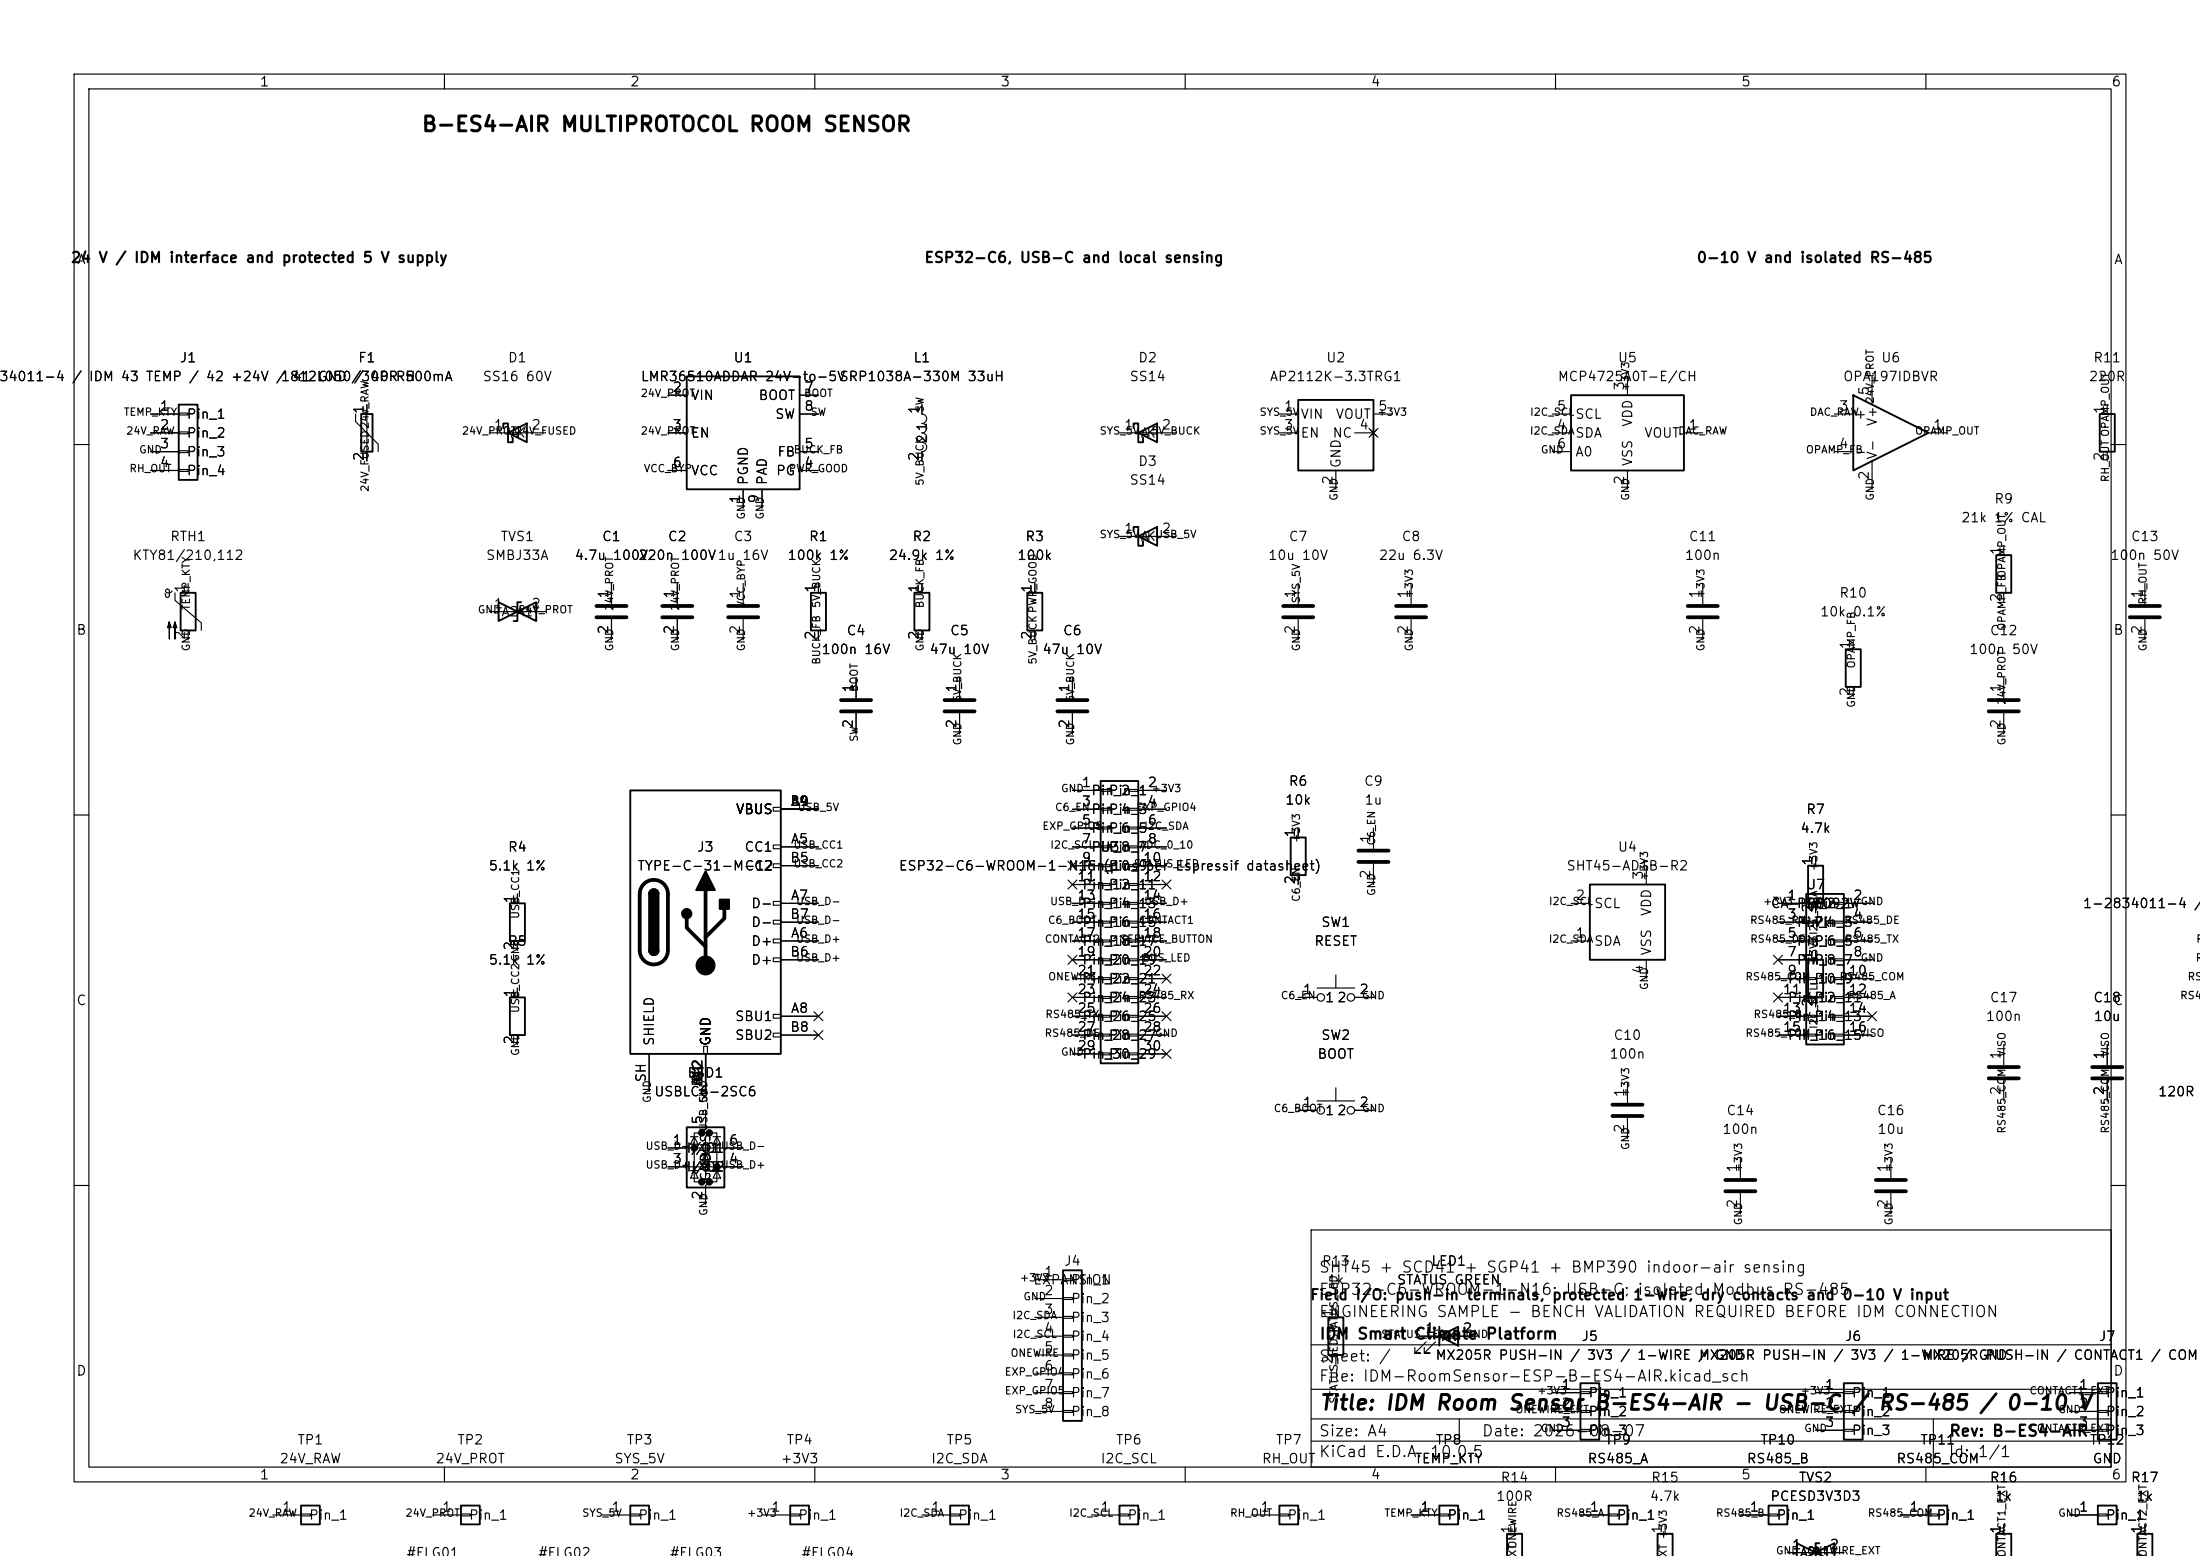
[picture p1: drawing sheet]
<svg xmlns="http://www.w3.org/2000/svg" width="297mm" height="210mm" viewBox="0 0 297 210" stroke-linecap="round" stroke-linejoin="round" font-family="sans-serif">
<g fill="none" stroke="#000" stroke-width=".15">
<path d="M10 10h277v190h-277zM12 12h273v186h-273zM60 10v2M110 10v2M160 10v2M210 10v2M260 10v2M20.3 58.4h3.8M20.3 55.9h3.8M24.1 55.8h1.3v.2h-1.3zM24.1 58.3h1.3v.2h-1.3zM48 55.9v1l3.1 3v1.1"/>
<path d="M49.5 54.6v7.6M66 58.4h7.7M90.2 58.4h2.5M90.2 53.3h2.5M107.9 55.9h2.6M107.9 53.3h2.6M124.5 54.6v1.3a.64 .64 0 0 1 .6 .6 .64 .64 0 0 1-.6 .7M124.5 57.2a.64 .64 0 0 1 .6 .6 .64 .64 0 0 1-.6 .6 .64 .64 0 0 1 .6 .7 .64 .64 0 0 1-.6 .6 .64 .64 0 0 1 .6 .6 .64 .64 0 0 1-.6 .7M151.1 58.4h7.6M172.7 58.4h2.6M172.7 55.9h2.6M182.9 58.4h2.5"/>
<path d="M184.8 57.8l1.2 1.2M185.4 55.9h2.6M186 57.8l-1.2 1.2M209.5 58.4h2.6M209.5 55.9h2.6M219.7 50.8v2.5M227.3 58.4h2.6M247.6 55.9h2.6M252.7 50.8v3.8M260.3 58.4h2.6M284.5 54.6v1.3M10 60h2"/>
<path d="M20.3 61h3.8M20.3 63.5h3.8M22.4 79.8v-.2l.2-.1 .2 .1 .1 .2M22.4 79.8l.1 .2a.59 .59 0 0 0 .7-.2M22.9 79.8v.6l-.2 .2h-.3v-.4l-.2-.1M24.1 60.8h1.3v.3h-1.3zM24.1 63.4h1.3v.2h-1.3zM25.4 78.7v1.3M82.5 78.7v2.8M90.2 63.5h2.5M91.4 78.7v2.8M100.3 66v2.6"/>
<path d="M100.3 78.7v2.8M102.9 66v2.6M107.9 61h2.6M107.9 63.5h2.6M110.5 78.7v1.3M124.5 61v1.2M124.5 78.7v1.3M139.7 78.7v1.3M151.1 72.4h7.6M175.3 78.7v2.8M180.3 63.5v2.5M190.5 78.7v2.8"/>
<path d="M209.5 61h2.6M219.7 63.5v2.5M229.9 78.7v2.8M247.6 61h2.6M252.7 62.2v3.8M270.5 73.7v1.2M284.5 61v1.2M285 60h2M289.6 78.7v2.8M23.6 80v1l3.6 3.1v1M25.4 85.1v1.3M66 82.6h7.7"/>
<path d="M82.5 83.6v2.8M91.4 83.6v2.8M100.3 83.6v2.8M110.5 85.1v1.3M115.6 91.4v2.8M115.6 96.3v2.8M124.5 85.1v1.3M129.5 91.4v2.8M129.5 96.3v2.8M139.7 85.1v1.3M144.8 91.4v2.8M144.8 96.3v2.8"/>
<path d="M175.3 83.6v2.8M190.5 83.6v2.8M229.9 83.6v2.8M250.2 86.4v1.2M250.2 92.7v1.3M270.5 80v1.3M270.5 91.4v2.8M270.5 96.3v2.8M289.6 83.6v2.8M10 110h2M104.4 109h1v.5h-1zM104.4 114h1v.6h-1z"/>
<path d="M104.4 116.6h1v.5h-1zM105.4 109.2h5.1M105.4 114.3h5.1M105.4 116.8h5.1M144.2 118.8l1.2 1.2M144.2 116.2l1.2 1.2M144.8 106.7h3.8M144.8 109.2h3.8M144.8 111.8h3.8M144.8 114.3h3.8M144.8 116.8h3.8M144.8 119.4h3.8"/>
<path d="M145.4 118.8l-1.2 1.2M145.4 116.2l-1.2 1.2M148.6 106.6h1.3v.2h-1.3zM148.6 109.1h1.3v.2h-1.3zM148.6 111.6h1.3v.3h-1.3zM148.6 114.2h1.3v.2h-1.3zM148.6 116.7h1.3v.3h-1.3zM148.6 119.3h1.3v.2h-1.3zM152.4 106.6h1.3v.2h-1.3zM152.4 109.1h1.3v.2h-1.3zM152.4 111.6h1.3v.3h-1.3zM152.4 114.2h1.3v.2h-1.3z"/>
<path d="M152.4 116.7h1.3v.3h-1.3zM152.4 119.3h1.3v.2h-1.3zM153.7 106.7h3.8M153.7 109.2h3.8M153.7 111.8h3.8M153.7 114.3h3.8M153.7 116.8h3.8M153.7 119.4h3.8M156.9 118.8l1.2 1.2M158.1 118.8l-1.2 1.2M175.3 111.8v1.2M175.3 118.1v1.3"/>
<path d="M185.4 111.8v2.8M185.4 116.6v2.8M222.2 116.8v2.6M245.1 115.6v1.2M285 110h2M69.8 120.7v1.2M69.8 127v1.3M69.8 133.4v1.2M69.8 139.7v1.3M104.4 121.7h1v.5h-1zM104.4 124.2h1v.5h-1zM104.4 126.7h1v.6h-1z"/>
<path d="M104.4 129.3h1v.5h-1zM104.4 136.9h1v.5h-1zM104.4 139.4h1v.6h-1zM105.4 121.9h5.1M105.4 124.5h5.1M105.4 127h5.1M105.4 129.5h5.1M105.4 137.2h5.1M105.4 139.7h5.1M109.9 139.1l1.2 1.2M109.9 136.6l1.2 1.2M111.1 139.1l-1.2 1.2"/>
<path d="M111.1 136.6l-1.2 1.2M144.2 128.9l1.2 1.2M144.2 134l1.2 1.2M144.8 121.9h3.8M144.8 124.5h3.8M144.8 127h3.8M144.8 129.5h3.8M144.8 132.1h3.8M144.8 134.6h3.8M144.8 137.2h3.8M144.8 139.7h3.8M145.4 128.9l-1.2 1.2"/>
<path d="M145.4 134l-1.2 1.2M148.6 121.8h1.3v.2h-1.3zM148.6 124.3h1.3v.3h-1.3zM148.6 126.9h1.3v.2h-1.3zM148.6 129.4h1.3v.3h-1.3zM148.6 132h1.3v.2h-1.3zM148.6 134.5h1.3v.2h-1.3zM148.6 137h1.3v.3h-1.3zM148.6 139.6h1.3v.2h-1.3zM152.4 121.8h1.3v.2h-1.3zM152.4 124.3h1.3v.3h-1.3zM152.4 126.9h1.3v.2h-1.3z"/>
<path d="M152.4 129.4h1.3v.3h-1.3zM152.4 132h1.3v.2h-1.3zM152.4 134.5h1.3v.2h-1.3zM152.4 137h1.3v.3h-1.3zM152.4 139.6h1.3v.2h-1.3zM153.7 121.9h3.8M153.7 124.5h3.8M153.7 127h3.8M153.7 129.5h3.8M153.7 132.1h3.8M153.7 134.6h3.8M153.7 137.2h3.8"/>
<path d="M153.7 139.7h3.8M156.9 131.5l1.2 1.2M156.9 136.6l1.2 1.2M158.1 131.5l-1.2 1.2M158.1 136.6l-1.2 1.2M175.3 134.6h2.5M177.8 133.4h5.1M180.3 131.6v1.8M182.9 134.6h2.5M212.1 121.9h2.5M212.1 127h2.5M222.2 129.5v2.6"/>
<path d="M239.4 128.9l1.2 1.2M239.4 134l1.2 1.2M240 121.9h3.8M240 124.5h3.8M240 127h3.8M240 129.5h3.8M240 132.1h3.8M240 134.6h3.8M240 137.2h3.8M240 139.7h3.8M240.6 128.9l-1.2 1.2M240.6 134l-1.2 1.2"/>
<path d="M243.8 121.8h1.3v.2h-1.3zM243.8 124.3h1.3v.3h-1.3zM243.8 126.9h1.3v.2h-1.3zM243.8 129.4h1.3v.3h-1.3zM243.8 132h1.3v.2h-1.3zM243.8 134.5h1.3v.2h-1.3zM243.8 137h1.3v.3h-1.3zM243.8 139.6h1.3v.2h-1.3zM245.1 121.9v1.3M245.1 128.3v1.2M245.1 134.6v1.3M247.6 121.8h1.3v.2h-1.3z"/>
<path d="M247.6 124.3h1.3v.3h-1.3zM247.6 126.9h1.3v.2h-1.3zM247.6 129.4h1.3v.3h-1.3zM247.6 132h1.3v.2h-1.3zM247.6 134.5h1.3v.2h-1.3zM247.6 137h1.3v.3h-1.3zM247.6 139.6h1.3v.2h-1.3zM248.9 121.9h3.8M248.9 124.5h3.8M248.9 127h3.8M248.9 129.5h3.8M248.9 132.1h3.8"/>
<path d="M248.9 134.6h3.8M248.9 137.2h3.8M248.9 139.7h3.8M252.1 136.6l1.2 1.2M253.3 136.6l-1.2 1.2M87.6 142.2v5.1M90.2 154.9h10.1M90.2 157.5h10.1M93.2 158h1M93.2 153.4h1M93.7 153.4l.5 1h-1zM93.7 158l.5 1h-1z"/>
<path d="M94.7 152.9h-1v6.6h1M95 141.2h.5v1h-.5zM95.2 149.9v2.5l-.5 .5h1.1l-.6 .5v5.6l-.5 .5h1.1l-.6 .5v2.6M95.2 155.7l.6 1h-1.1zM95.2 142.2v5.1M95.8 155.7h-1.1v.4M95.8 152.9h1v6.6h-1M96.3 158h1M96.3 153.4h1M96.8 153.4l.5 1h-1zM96.8 158l.5 1h-1zM144.8 142.2h3.8"/>
<path d="M148.6 142.1h1.3v.3h-1.3zM152.4 142.1h1.3v.3h-1.3zM153.7 142.2h3.8M156.9 141.6l1.2 1.2M158.1 141.6l-1.2 1.2M175.3 149.9h2.5M177.8 148.6h5.1M180.3 146.8v1.8M182.9 149.9h2.5M219.7 146.1v2.7M219.7 150.9v2.8M234.9 156.2v2.8"/>
<path d="M255.3 156.2v2.8M270.5 141v2.8M270.5 145.8v2.8M284.5 141v2.8M284.5 145.8v2.8M10 160h2M139.7 172.7h3.8M139.7 175.3h3.8M139.7 177.8h3.8M143.5 172.6h1.3v.2h-1.3zM143.5 175.1h1.3v.3h-1.3zM143.5 177.7h1.3v.2h-1.3z"/>
<path d="M177 166h108v32h-108zM180.3 176.5v1.3M234.9 161v2.8M255.3 161v2.8M285 160h2M60 198v2M110 198v2M139.7 180.3h3.8M139.7 182.9h3.8M139.7 185.4h3.8M139.7 188h3.8M139.7 190.5h3.8"/>
<path d="M143.5 180.2h1.3v.3h-1.3zM143.5 182.8h1.3v.2h-1.3zM143.5 185.3h1.3v.2h-1.3zM143.5 187.8h1.3v.3h-1.3zM143.5 190.4h1.3v.2h-1.3zM160 198v2M177 194.5h108M177 191.5h108M177 187.5h108M177 181.5h108M180.3 182.9v1.3M191.8 180.3h7.6"/>
<path d="M192.5 181.1l-1.5 1.5h.8h-.8v-.7M193.8 181.1l-1.5 1.5h.7h-.7v-.7M197 191.5v3M209.5 188h3.9M209.5 190.5h3.9M209.5 193h3.9M210 198v2M213.4 187.8h1.2v.3h-1.2zM213.4 190.4h1.2v.2h-1.2zM213.4 192.9h1.2v.3h-1.2zM245.1 188h3.8M245.1 190.5h3.8"/>
<path d="M245.1 193h3.8M248.9 187.8h1.3v.3h-1.3zM248.9 190.4h1.3v.2h-1.3zM248.9 192.9h1.3v.3h-1.3zM260 198v2M261 191.5v6.5M279.4 188h3.8M279.4 190.5h3.8M279.4 193h3.8M283.2 187.8h1.3v.3h-1.3zM283.2 190.4h1.3v.2h-1.3zM283.2 192.9h1.3v.3h-1.3z"/>
<path d="M36.8 204.5h3.8M40.6 204.3h1.3v.3h-1.3zM58.4 204.5h3.8M62.2 204.3h1.3v.3h-1.3zM81.3 204.5h3.8M85.1 204.3h1.3v.3h-1.3zM102.9 204.5h3.8M106.7 204.3h1.2v.3h-1.2zM124.5 204.5h3.8M128.3 204.3h1.2v.3h-1.2zM147.3 204.5h3.8M151.1 204.3h1.3v.3h-1.3z"/>
<path d="M168.9 204.5h3.8M172.7 204.3h1.3v.3h-1.3zM190.5 204.5h3.8M194.3 204.3h1.3v.3h-1.3zM204.5 205.7v1.3M213.4 204.5h3.8M217.2 204.3h1.2v.3h-1.2zM224.8 205.7v1.3M234.9 204.5h3.9M238.8 204.3h1.2v.3h-1.2zM241.3 209.6h7.6M256.5 204.5h3.8"/>
<path d="M260.3 204.3h1.3v.3h-1.3zM270.5 205.7v1.3M279.4 204.5h3.8M283.2 204.3h1.3v.3h-1.3zM289.6 205.7v1.3"/>
<circle cx="178.3" cy="134.6" r=".51"/>
<circle cx="182.4" cy="134.6" r=".51"/>
<circle cx="178.3" cy="149.9" r=".51"/>
<circle cx="182.4" cy="149.9" r=".51"/>
</g>
<g fill="none" stroke="#000" stroke-width=".25">
<path d="M24.1 54.6h2.6v10.2h-2.6zM48.8 55.9h1.5v5.1h-1.5zM67.9 57.8v-.6h.7v2.5h.6v-.6M68.6 58.4l2.5-1.2v2.5zM92.7 50.8h15.2v15.2h-15.2zM153 57.8v-.6h.7v2.5h.6v-.6M153.7 58.4l2.5-1.2v2.5zM175.3 54h10.1v9.5h-10.1zM212.1 53.3h15.2v10.2h-15.2zM250.2 53.3l10.1 5.1-10.1 5.1zM283.5 55.9h2v5.1h-2zM153 71.8v-.7h.7v2.6h.6v-.7"/>
<path d="M153.7 72.4l2.5-1.3v2.6zM269.5 74.9h2v5.1h-2zM24.4 80h2v5.1h-2zM67.3 81.3v2.5l5.1-2.5v2.5zM70.4 81.3h-.6v2.5h-.5M109.5 80h2v5.1h-2zM123.4 80h2.1v5.1h-2.1zM138.7 80h2v5.1h-2zM249.2 87.6h2v5.1h-2zM85.1 106.7h20.3v35.5h-20.3zM148.6 105.4h5.1v38.1h-5.1zM174.2 113h2.1v5.1h-2.1z"/>
<path d="M214.6 119.4h10.2v10.1h-10.2zM244.1 116.8h2v5.1h-2zM68.8 121.9h2.1v5.1h-2.1zM68.8 134.6h2.1v5.1h-2.1zM87.6 120.7a.64 .64 0 0 1 .7-.7 .64 .64 0 0 1 .6 .7M87.6 128.3a.64 .64 0 0 0 .7 .6 .64 .64 0 0 0 .6-.6M243.8 120.7h5.1v20.3h-5.1zM244.1 129.5h2v5.1h-2zM92.7 152.1h5.1v8.2h-5.1zM143.5 171.5h2.5v20.3h-2.5zM179.3 177.8h2.1v5.1h-2.1zM194.3 179.1v2.5"/>
<path d="M194.3 180.3l2.5-1.2v2.5zM213.4 186.7h2.5v7.6h-2.5zM248.9 186.7h2.6v7.6h-2.6zM283.2 186.7h2.5v7.6h-2.5zM40.6 203.2h2.6v2.5h-2.6zM62.2 203.2h2.6v2.5h-2.6zM85.1 203.2h2.5v2.5h-2.5zM106.7 203.2h2.5v2.5h-2.5zM128.3 203.2h2.5v2.5h-2.5zM151.1 203.2h2.6v2.5h-2.6zM172.7 203.2h2.6v2.5h-2.6zM194.3 203.2h2.5v2.5h-2.5z"/>
<path d="M203.5 210.1v-3.1h2v3.1M217.2 203.2h2.5v2.5h-2.5zM223.8 210.1v-3.1h2v3.1M238.8 203.2h2.5v2.5h-2.5zM242.6 210.1v-1.8l3.5 1.8M244.1 210.1l3.5-1.8v1.8M245.6 208.3h-.5v1.8M260.3 203.2h2.6v2.5h-2.6zM269.5 210.1v-3.1h2v3.1M283.2 203.2h2.5v2.5h-2.5zM288.5 210.1v-3.1h2.1v3.1"/>
</g>
<g fill="none" stroke="#000" stroke-width=".51">
<path d="M80.5 81.8h4.1M80.5 83.3h4.1M89.4 81.8h4.1M89.4 83.3h4.1M98.3 81.8h4.1M98.3 83.3h4.1M113.5 94.5h4.1M113.5 96h4.1M127.5 94.5h4.1M127.5 96h4.1M142.7 94.5h4.1M142.7 96h4.1"/>
<path d="M173.2 81.8h4.1M173.2 83.3h4.1M188.5 81.8h4M188.5 83.3h4M227.8 81.8h4.1M227.8 83.3h4.1M268.5 94.5h4M268.5 96h4M287.5 81.8h4.1M287.5 83.3h4.1M86.9 119.3a1.9 1.9 0 0 1 2.1-.4 1.9 1.9 0 0 1 1.2 1.8v7.6a1.91 1.91 0 0 1-1.9 1.9 1.91 1.91 0 0 1-1.9-1.9v-7.6a1.9 1.9 0 0 1 .5-1.4zM183.4 114.8h4.1"/>
<path d="M183.4 116.3h4.1M92.7 124v1.2l2.5 2.6M95.2 120.1v10.2M97.8 122.7v1.3l-2.6 2.5M217.7 149.1h4M217.7 150.6h4M232.9 159.3h4.1M253.2 159.3h4.1M268.5 144h4M268.5 145.5h4M282.4 144h4.1M282.4 145.5h4.1"/>
<path d="M232.9 160.8h4.1M253.2 160.8h4.1"/>
</g>
<g fill="#000" stroke="#000" stroke-width=".15">
<path d="M22.9 83.9l.2 .8h-.5l.3-.8v2.3zM23.6 83.9l.3 .8h-.5l.2-.8v2.3z"/>
<circle cx="95.2" cy="130.3" r="1.27"/>
</g>
<g fill="#000" stroke="#000" stroke-width=".25">
<path d="M87.6 120.7h1.3v7.6h-1.3zM87.6 128.3h1.3a.64 .64 0 0 1-.6 .6 .64 .64 0 0 1-.7-.6zM87.8 120.2a.64 .64 0 0 1 .7-.1 .64 .64 0 0 1 .4 .6h-1.3zM95.2 117.6l1.3 2.5h-2.5zM97.2 121.4h1.2v1.3h-1.2z"/>
<circle cx="92.7" cy="123.3" r=".63"/>
</g>
<g fill="#000" stroke="#000" stroke-width=".51">
<circle cx="93.7" cy="154.9" r=".25"/>
<circle cx="94.7" cy="159.5" r=".25"/>
<circle cx="94.7" cy="152.9" r=".25"/>
<circle cx="95.8" cy="159.5" r=".25"/>
<circle cx="95.8" cy="152.9" r=".25"/>
<circle cx="96.8" cy="157.5" r=".25"/>
</g>
<g font-size="2">
<text x="56.8" y="18.3">B-ES4-AIR MULTIPROTOCOL ROOM SENSOR</text>
<text x="178" y="190.8">Title: IDM Room Sensor</text>
<text x="215" y="190.8">B-ES4-AIR - USB-C</text>
<text x="249.8" y="190.8">/ RS-485 / 0-10 V</text>
</g>
<g font-size="1.5">
<text x="178" y="172.1">SHT45 + SCD41 + SGP41 + BMP390 indoor-air sensing</text>
<text x="178" y="178.1">ENGINEERING SAMPLE - BENCH VALIDATION REQUIRED BEFORE IDM CONNECTION</text>
<text x="178" y="175.1">ESP32-C6-WROOM-1-N16; USB-C; isolated Modbus RS-485</text>
<text x="178" y="184.1">Sheet: /</text>
<text x="178" y="181.1">IDM Smart Climate Platform</text>
<text x="178" y="186.8">File: IDM-RoomSensor-ESP-B-ES4-AIR.kicad_sch</text>
<text x="178" y="197">KiCad E.D.A. 10.0.5</text>
<text x="178" y="194.2">Size: A4</text>
<text x="200" y="194.2">Date: 2026-08-07</text>
<text x="263" y="197">Id: 1/1</text>
<text x="263" y="194.2">Rev: B-ES4-AIR</text>
</g>
<g font-size="1.4">
<text x="9.5" y="35.8">24</text>
<text x="13.2" y="35.8">V / IDM interface and protected 5 V supply</text>
<text x="124.7" y="35.8">ESP32-C6, USB-C and local sensing</text>
<text x="229" y="35.8">0-10 V and isolated RS-485</text>
<text x="176.8" y="175.8">Field I/O: push-in terminals, protected 1-Wire, dry contacts and 0-10 V input</text>
</g>
<g font-size="1.3">
<text x="35" y="12">1</text>
<text x="85" y="12">2</text>
<text x="135" y="12">3</text>
<text x="185" y="12">4</text>
<text x="235" y="12">5</text>
<text x="285" y="12">6</text>
<text x="10.3" y="36">A</text>
<text x="285.3" y="36">A</text>
<text x="-.2" y="51.8">34011-4 / IDM 43 TEMP / 42 +24V / 41 GND / 40</text>
<text x="24.2" y="49.2">J1</text>
<text x="37.8" y="51.8">1812L050/30PRRH</text>
<text x="48.3" y="49.2">F1</text>
<text x="54.6" y="51.8">500mA</text>
<text x="65.1" y="51.8">SS16 60V</text>
<text x="68.5" y="49.2">D1</text>
<text x="86.4" y="51.8">LMR36510ADDAR 24V-to-5V</text>
<text x="90.7" y="53.2">2</text>
<text x="98.9" y="49.2">U1</text>
<text x="108.5" y="53.2">7</text>
<text x="113.2" y="51.8">SRP1038A-330M 33uH</text>
<text x="123.2" y="49.2">L1</text>
<text x="152.4" y="51.8">SS14</text>
<text x="153.6" y="49.2">D2</text>
<text x="171.3" y="51.8">AP2112K-3.3TRG1</text>
<text x="178.9" y="49.2">U2</text>
<text x="210.2" y="51.8">MCP4725A0T-E/CH</text>
<text x="218.3" y="49.2">U5</text>
<text x="219.6" y="52.8" transform="rotate(-90 219.6 52.8)">3</text>
<text x="248.7" y="51.8">OPA197IDBVR</text>
<text x="252.6" y="53.4" transform="rotate(-90 252.6 53.4)">5</text>
<text x="253.9" y="49.2">U6</text>
<text x="281.9" y="51.8">220R</text>
<text x="282.5" y="49.2">R11</text>
<text x="21.5" y="55.7">1</text>
<text x="21.5" y="58.3">2</text>
<text x="25.1" y="56.8">Pin_1</text>
<text x="25.1" y="59.4">Pin_2</text>
<text x="49.4" y="56" transform="rotate(-90 49.4 56)">1</text>
<text x="66.6" y="58.3">1</text>
<text x="68.8" y="59.4">AK</text>
<text x="71.7" y="58.3">2</text>
<text x="90.7" y="58.3">3</text>
<text x="93.2" y="54.3">VIN</text>
<text x="93.2" y="59.4">EN</text>
<text x="102.3" y="54.3">BOOT</text>
<text x="104.6" y="56.8">SW</text>
<text x="108.5" y="55.7">8</text>
<text x="124.3" y="56" transform="rotate(-90 124.3 56)">1</text>
<text x="125.4" y="60" transform="rotate(-90 125.4 60)">2</text>
<text x="125.4" y="58.3" transform="rotate(-90 125.4 58.3)">1</text>
<text x="151.7" y="58.3">1</text>
<text x="153.9" y="59.4">AK</text>
<text x="156.7" y="58.3">2</text>
<text x="173.3" y="55.7">1</text>
<text x="173.3" y="58.3">3</text>
<text x="175.5" y="56.8">VIN</text>
<text x="175.5" y="59.4">EN</text>
<text x="179.8" y="59.4">NC</text>
<text x="180.2" y="56.8">VOUT</text>
<text x="183.4" y="58.3">4</text>
<text x="186" y="55.7">5</text>
<text x="210.1" y="58.3">4</text>
<text x="210.1" y="55.7">5</text>
<text x="212.6" y="59.4">SDA</text>
<text x="212.6" y="56.8">SCL</text>
<text x="220.7" y="57.7" transform="rotate(-90 220.7 57.7)">VDD</text>
<text x="221.9" y="59.4">VOUT</text>
<text x="227.9" y="58.3">1</text>
<text x="248.2" y="55.7">3</text>
<text x="250.3" y="56.8">+</text>
<text x="253.7" y="57.6" transform="rotate(-90 253.7 57.6)">V+</text>
<text x="260.9" y="58.3">1</text>
<text x="284.3" y="56" transform="rotate(-90 284.3 56)">1</text>
<text x="21.5" y="60.8">3</text>
<text x="21.5" y="63.4">4</text>
<text x="25.1" y="61.9">Pin_3</text>
<text x="25.1" y="64.5">Pin_4</text>
<text x="49.4" y="62.3" transform="rotate(-90 49.4 62.3)">2</text>
<text x="90.7" y="63.4">6</text>
<text x="93.2" y="64.5">VCC</text>
<text x="101.3" y="65.6" transform="rotate(-90 101.3 65.6)">PGND</text>
<text x="103.8" y="65.6" transform="rotate(-90 103.8 65.6)">PAD</text>
<text x="104.7" y="64.5">PG</text>
<text x="104.9" y="61.9">FB</text>
<text x="108.5" y="63.4">4</text>
<text x="108.5" y="60.8">5</text>
<text x="124.3" y="62.3" transform="rotate(-90 124.3 62.3)">2</text>
<text x="152.4" y="65.7">SS14</text>
<text x="153.6" y="63.2">D3</text>
<text x="180.2" y="65.5" transform="rotate(-90 180.2 65.5)">2</text>
<text x="181.3" y="63.3" transform="rotate(-90 181.3 63.3)">GND</text>
<text x="210.1" y="60.8">6</text>
<text x="212.6" y="61.9">A0</text>
<text x="219.6" y="65.5" transform="rotate(-90 219.6 65.5)">2</text>
<text x="220.7" y="63" transform="rotate(-90 220.7 63)">VSS</text>
<text x="248.2" y="60.8">4</text>
<text x="250.3" y="61.9">-</text>
<text x="252.6" y="64.9" transform="rotate(-90 252.6 64.9)">2</text>
<text x="253.7" y="62.1" transform="rotate(-90 253.7 62.1)">V-</text>
<text x="284.3" y="62.3" transform="rotate(-90 284.3 62.3)">2</text>
<text x="100.2" y="68" transform="rotate(-90 100.2 68)">1</text>
<text x="102.7" y="68" transform="rotate(-90 102.7 68)">9</text>
<text x="264.7" y="70.8">21k 1% CAL</text>
<text x="269.1" y="68.3">R9</text>
<text x="17.8" y="75.9">KTY81/210,112</text>
<text x="22.9" y="73.4">RTH1</text>
<text x="65.5" y="75.9">SMBJ33A</text>
<text x="67.5" y="73.4">TVS1</text>
<text x="77.5" y="75.9">4.7u 100V</text>
<text x="81.2" y="73.4">C1</text>
<text x="86.1" y="75.9">220n 100V1u 16V</text>
<text x="86.1" y="75.9">220n 100V</text>
<text x="90.1" y="73.4">C2</text>
<text x="99" y="73.4">C3</text>
<text x="106.2" y="75.9">100k 1%</text>
<text x="109.1" y="73.4">R1</text>
<text x="119.9" y="75.9">24.9k 1%</text>
<text x="123.1" y="73.4">R2</text>
<text x="137.2" y="75.9">100k</text>
<text x="138.3" y="73.4">R3</text>
<text x="151.7" y="72.3">1</text>
<text x="153.9" y="73.4">AK</text>
<text x="156.7" y="72.3">2</text>
<text x="171.1" y="75.9">10u 10V</text>
<text x="173.9" y="73.4">C7</text>
<text x="186" y="75.9">22u 6.3V</text>
<text x="189.1" y="73.4">C8</text>
<text x="227.4" y="75.9">100n</text>
<text x="227.9" y="73.4">C11</text>
<text x="270.4" y="75" transform="rotate(-90 270.4 75)">1</text>
<text x="284.8" y="75.9">100n 50V</text>
<text x="287.6" y="73.4">C13</text>
<text x="25.3" y="80.1" transform="rotate(-90 25.3 80.1)">1</text>
<text x="66.6" y="82.4">1</text>
<text x="67.6" y="83.5">A2A1</text>
<text x="71.7" y="82.4">2</text>
<text x="82.4" y="80.9" transform="rotate(-90 82.4 80.9)">1</text>
<text x="91.3" y="80.9" transform="rotate(-90 91.3 80.9)">1</text>
<text x="100.2" y="80.9" transform="rotate(-90 100.2 80.9)">1</text>
<text x="110.4" y="80.1" transform="rotate(-90 110.4 80.1)">1</text>
<text x="124.3" y="80.1" transform="rotate(-90 124.3 80.1)">1</text>
<text x="139.6" y="80.1" transform="rotate(-90 139.6 80.1)">1</text>
<text x="175.1" y="80.9" transform="rotate(-90 175.1 80.9)">1</text>
<text x="190.4" y="80.9" transform="rotate(-90 190.4 80.9)">1</text>
<text x="229.7" y="80.9" transform="rotate(-90 229.7 80.9)">1</text>
<text x="245.6" y="83.5">10k 0.1%</text>
<text x="248.2" y="81">R10</text>
<text x="270.4" y="81.4" transform="rotate(-90 270.4 81.4)">2</text>
<text x="289.4" y="80.9" transform="rotate(-90 289.4 80.9)">1</text>
<text x="10.2" y="86">B</text>
<text x="25.3" y="86.5" transform="rotate(-90 25.3 86.5)">2</text>
<text x="82.4" y="85.7" transform="rotate(-90 82.4 85.7)">2</text>
<text x="91.3" y="85.7" transform="rotate(-90 91.3 85.7)">2</text>
<text x="100.2" y="85.7" transform="rotate(-90 100.2 85.7)">2</text>
<text x="110.4" y="86.5" transform="rotate(-90 110.4 86.5)">2</text>
<text x="110.8" y="88.6">100n 16V</text>
<text x="114.2" y="86.1">C4</text>
<text x="124.3" y="86.5" transform="rotate(-90 124.3 86.5)">2</text>
<text x="125.4" y="88.6">47u 10V</text>
<text x="128.2" y="86.1">C5</text>
<text x="139.6" y="86.5" transform="rotate(-90 139.6 86.5)">2</text>
<text x="140.6" y="88.6">47u 10V</text>
<text x="143.4" y="86.1">C6</text>
<text x="175.1" y="85.7" transform="rotate(-90 175.1 85.7)">2</text>
<text x="190.4" y="85.7" transform="rotate(-90 190.4 85.7)">2</text>
<text x="229.7" y="85.7" transform="rotate(-90 229.7 85.7)">2</text>
<text x="250.1" y="87.7" transform="rotate(-90 250.1 87.7)">1</text>
<text x="265.8" y="88.6">100n 50V</text>
<text x="268.5" y="86.1">C12</text>
<text x="285.2" y="86">B</text>
<text x="289.4" y="85.7" transform="rotate(-90 289.4 85.7)">2</text>
<text x="115.4" y="93.6" transform="rotate(-90 115.4 93.6)">1</text>
<text x="129.4" y="93.6" transform="rotate(-90 129.4 93.6)">1</text>
<text x="144.6" y="93.6" transform="rotate(-90 144.6 93.6)">1</text>
<text x="250.1" y="94.1" transform="rotate(-90 250.1 94.1)">2</text>
<text x="270.4" y="93.6" transform="rotate(-90 270.4 93.6)">1</text>
<text x="115.4" y="98.4" transform="rotate(-90 115.4 98.4)">2</text>
<text x="129.4" y="98.4" transform="rotate(-90 129.4 98.4)">2</text>
<text x="144.6" y="98.4" transform="rotate(-90 144.6 98.4)">2</text>
<text x="270.4" y="98.4" transform="rotate(-90 270.4 98.4)">2</text>
<text x="146" y="106.5">1</text>
<text x="147.2" y="107.6">Pin_2</text>
<text x="149.6" y="107.6">Pin_1</text>
<text x="154.8" y="106.5">2</text>
<text x="173.9" y="106.4">R6</text>
<text x="184.1" y="106.4">C9</text>
<text x="99.3" y="110.2">VBUS</text>
<text x="106.6" y="109.1">B4</text>
<text x="106.6" y="109.1">B9</text>
<text x="106.7" y="109.1">A4</text>
<text x="106.7" y="109.1">A9</text>
<text x="146" y="109.1">3</text>
<text x="146" y="111.6">5</text>
<text x="147.2" y="110.2">Pin_4</text>
<text x="147.2" y="112.7">Pin_6</text>
<text x="149.6" y="110.2">Pin_3</text>
<text x="149.6" y="112.7">Pin_5</text>
<text x="154.8" y="109.1">4</text>
<text x="154.8" y="111.6">6</text>
<text x="173.4" y="108.9">10k</text>
<text x="175.1" y="113.1" transform="rotate(-90 175.1 113.1)">1</text>
<text x="184.1" y="108.9">1u</text>
<text x="185.3" y="113.9" transform="rotate(-90 185.3 113.9)">1</text>
<text x="243" y="112.7">4.7k</text>
<text x="243.7" y="110.2">R7</text>
<text x="65.9" y="117.8">5.1k 1%</text>
<text x="68.5" y="115.3">R4</text>
<text x="86" y="117.8">TYPE-C-31-M-12</text>
<text x="94" y="115.3">J3</text>
<text x="100.4" y="115.3">CC1</text>
<text x="100.4" y="117.8">CC2</text>
<text x="106.6" y="116.7">B5</text>
<text x="106.7" y="114.2">A5</text>
<text x="121.2" y="117.8">ESP32-C6-WROOM-1-N16</text>
<text x="145.3" y="119.2">11</text>
<text x="146" y="114.2">7</text>
<text x="146" y="116.7">9</text>
<text x="146" y="117.8">Pin_10</text>
<text x="147.2" y="115.3">Pin_8</text>
<text x="148.5" y="115.3">U3</text>
<text x="148.8" y="117.8">(pins</text>
<text x="149.6" y="115.3">Pin_7</text>
<text x="149.6" y="117.8">Pin_9per Espressif datasheet)</text>
<text x="154.2" y="116.7">10</text>
<text x="154.2" y="119.2">12</text>
<text x="154.8" y="114.2">8</text>
<text x="175.1" y="119.5" transform="rotate(-90 175.1 119.5)">2</text>
<text x="185.3" y="118.7" transform="rotate(-90 185.3 118.7)">2</text>
<text x="211.4" y="117.8">SHT45-AD1B-R2</text>
<text x="218.3" y="115.3">U4</text>
<text x="222.1" y="118.8" transform="rotate(-90 222.1 118.8)">3</text>
<text x="245" y="116.9" transform="rotate(-90 245 116.9)">1</text>
<text x="69.7" y="122" transform="rotate(-90 69.7 122)">1</text>
<text x="101.3" y="122.9">D-</text>
<text x="101.3" y="125.4">D-</text>
<text x="106.6" y="124.3">B7</text>
<text x="106.7" y="121.8">A7</text>
<text x="145.3" y="121.8">13</text>
<text x="145.3" y="124.3">15</text>
<text x="146" y="120.3">Pin_12</text>
<text x="146" y="122.9">Pin_14</text>
<text x="146" y="125.4">Pin_16</text>
<text x="149.6" y="120.3">Pin_11</text>
<text x="149.6" y="122.9">Pin_13</text>
<text x="149.6" y="125.4">Pin_15</text>
<text x="154.2" y="121.8">14</text>
<text x="154.2" y="124.3">16</text>
<text x="178.3" y="125.4">SW1</text>
<text x="212.6" y="121.8">2</text>
<text x="215.1" y="122.9">SCL</text>
<text x="223.2" y="123.7" transform="rotate(-90 223.2 123.7)">VDD</text>
<text x="239" y="122.9">CA-IS3092W</text>
<text x="241.2" y="121.8">1</text>
<text x="241.2" y="124.3">3</text>
<text x="242.5" y="122.9">Pin_2</text>
<text x="242.5" y="125.4">Pin_4</text>
<text x="243" y="125.4">4.7k</text>
<text x="243.7" y="120.3">U7</text>
<text x="243.7" y="122.9">R8</text>
<text x="244.8" y="122.9">Pin_1</text>
<text x="244.8" y="125.4">Pin_3</text>
<text x="245" y="123.3" transform="rotate(-90 245 123.3)">2</text>
<text x="250.1" y="121.8">2</text>
<text x="250.1" y="124.3">4</text>
<text x="281.1" y="122.9">1-2834011-4 /</text>
<text x="65.9" y="130.5">5.1k 1%</text>
<text x="68.5" y="128">R5</text>
<text x="69.7" y="128.4" transform="rotate(-90 69.7 128.4)">2</text>
<text x="101.3" y="128">D+</text>
<text x="101.3" y="130.5">D+</text>
<text x="106.6" y="129.4">B6</text>
<text x="106.7" y="126.9">A6</text>
<text x="145.3" y="126.9">17</text>
<text x="145.3" y="129.4">19</text>
<text x="145.3" y="131.9">21</text>
<text x="146" y="128">Pin_18</text>
<text x="146" y="130.5">Pin_20</text>
<text x="149.6" y="128">Pin_17</text>
<text x="149.6" y="130.5">Pin_19</text>
<text x="154.2" y="126.9">18</text>
<text x="154.2" y="129.4">20</text>
<text x="154.2" y="131.9">22</text>
<text x="177.3" y="128">RESET</text>
<text x="212.6" y="126.9">1</text>
<text x="215.1" y="128">SDA</text>
<text x="222.1" y="131.5" transform="rotate(-90 222.1 131.5)">4</text>
<text x="223.2" y="129.1" transform="rotate(-90 223.2 129.1)">VSS</text>
<text x="241.2" y="126.9">5</text>
<text x="241.2" y="129.4">7</text>
<text x="241.2" y="131.9">9</text>
<text x="242.5" y="128">Pin_6</text>
<text x="242.5" y="130.5">Pin_8</text>
<text x="244.8" y="128">Pin_5</text>
<text x="244.8" y="130.5">Pin_7</text>
<text x="245" y="129.6" transform="rotate(-90 245 129.6)">1</text>
<text x="249.5" y="131.9">10</text>
<text x="250.1" y="126.9">6</text>
<text x="250.1" y="129.4">8</text>
<text x="10.2" y="136">C</text>
<text x="69.7" y="134.7" transform="rotate(-90 69.7 134.7)">1</text>
<text x="106.7" y="137">A8</text>
<text x="145.3" y="134.5">23</text>
<text x="145.3" y="137">25</text>
<text x="146" y="133">Pin_22</text>
<text x="146" y="135.6">Pin_24</text>
<text x="149.6" y="133">Pin_21</text>
<text x="149.6" y="135.6">Pin_23</text>
<text x="154.2" y="134.5">24</text>
<text x="154.2" y="137">26</text>
<text x="175.8" y="134.5">1</text>
<text x="178.8" y="135.6">1</text>
<text x="180.4" y="135.6">2</text>
<text x="183.4" y="134.5">2</text>
<text x="240.6" y="134.5">11</text>
<text x="240.6" y="137">13</text>
<text x="241.3" y="133">Pin_10</text>
<text x="241.3" y="135.6">Pin_12</text>
<text x="244.8" y="133">Pin_9</text>
<text x="244.8" y="135.6">Pin_11</text>
<text x="245" y="136" transform="rotate(-90 245 136)">2</text>
<text x="249.5" y="134.5">12</text>
<text x="249.5" y="137">14</text>
<text x="268.5" y="135.6">C17</text>
<text x="282.5" y="135.6">C18</text>
<text x="285.2" y="136">C</text>
<text x="69.7" y="141.1" transform="rotate(-90 69.7 141.1)">2</text>
<text x="88.6" y="141.3" transform="rotate(-90 88.6 141.3)">SHIELD</text>
<text x="96.2" y="141.3" transform="rotate(-90 96.2 141.3)">GND</text>
<text x="99.1" y="138.1">SBU1</text>
<text x="99.1" y="140.7">SBU2</text>
<text x="106.6" y="139.6">B8</text>
<text x="145.3" y="139.6">27</text>
<text x="145.3" y="142.1">29</text>
<text x="146" y="138.1">Pin_26</text>
<text x="146" y="140.7">Pin_28</text>
<text x="146" y="143.2">Pin_30</text>
<text x="149.6" y="138.1">Pin_25</text>
<text x="149.6" y="140.7">Pin_27</text>
<text x="149.6" y="143.2">Pin_29</text>
<text x="154.2" y="139.6">28</text>
<text x="154.2" y="142.1">30</text>
<text x="177.8" y="143.2">BOOT</text>
<text x="178.3" y="140.7">SW2</text>
<text x="217.2" y="143.2">100n</text>
<text x="217.7" y="140.7">C10</text>
<text x="240.6" y="139.6">15</text>
<text x="241.3" y="138.1">Pin_14</text>
<text x="241.3" y="140.7">Pin_16</text>
<text x="244.8" y="138.1">Pin_13</text>
<text x="244.8" y="140.7">Pin_15</text>
<text x="249.5" y="139.6">16</text>
<text x="268" y="138.1">100n</text>
<text x="270.4" y="143.1" transform="rotate(-90 270.4 143.1)">1</text>
<text x="282.6" y="138.1">10u</text>
<text x="284.3" y="143.1" transform="rotate(-90 284.3 143.1)">1</text>
<text x="87.5" y="146.2" transform="rotate(-90 87.5 146.2)">SH</text>
<text x="88.2" y="148.3">USBLC6-2SC6</text>
<text x="92.7" y="145.7">ESD1</text>
<text x="95.1" y="146.8" transform="rotate(-90 95.1 146.8)">B12</text>
<text x="95.1" y="146.7" transform="rotate(-90 95.1 146.7)">A12</text>
<text x="95.1" y="146.1" transform="rotate(-90 95.1 146.1)">B1</text>
<text x="95.1" y="146.1" transform="rotate(-90 95.1 146.1)">A1</text>
<text x="175.8" y="149.7">1</text>
<text x="183.4" y="149.7">2</text>
<text x="219.6" y="148.2" transform="rotate(-90 219.6 148.2)">1</text>
<text x="270.4" y="147.9" transform="rotate(-90 270.4 147.9)">2</text>
<text x="284.3" y="147.9" transform="rotate(-90 284.3 147.9)">2</text>
<text x="291.2" y="148.3">120R te</text>
<text x="90.7" y="154.8">1</text>
<text x="92.6" y="155.9">I/O1</text>
<text x="93.2" y="155.9">I/O1</text>
<text x="95.1" y="151.9" transform="rotate(-90 95.1 151.9)">5</text>
<text x="98.3" y="154.8">6</text>
<text x="178.8" y="150.8">1</text>
<text x="180.4" y="150.8">2</text>
<text x="219.6" y="153" transform="rotate(-90 219.6 153)">2</text>
<text x="232.4" y="153.4">100n</text>
<text x="233" y="150.8">C14</text>
<text x="253.3" y="150.8">C16</text>
<text x="253.4" y="153.4">10u</text>
<text x="90.7" y="157.3">3</text>
<text x="93.2" y="158.4">I/O2</text>
<text x="96.2" y="159.5" transform="rotate(-90 96.2 159.5)">GND</text>
<text x="96.2" y="158" transform="rotate(-90 96.2 158)">VBUS</text>
<text x="98.3" y="157.3">4</text>
<text x="234.8" y="158.3" transform="rotate(-90 234.8 158.3)">1</text>
<text x="255.1" y="158.3" transform="rotate(-90 255.1 158.3)">1</text>
<text x="95.1" y="162" transform="rotate(-90 95.1 162)">2</text>
<text x="234.8" y="163.2" transform="rotate(-90 234.8 163.2)">2</text>
<text x="255.1" y="163.2" transform="rotate(-90 255.1 163.2)">2</text>
<text x="139.4" y="173.7">EXPANSION</text>
<text x="140.9" y="172.6">1</text>
<text x="143.6" y="171.1">J4</text>
<text x="144.5" y="173.7">Pin_1</text>
<text x="178.4" y="171.1">R13</text>
<text x="179.1" y="173.7">1k</text>
<text x="188.5" y="173.7">STATUS GREEN</text>
<text x="193.1" y="171.1">LED1</text>
<text x="140.9" y="175.1">2</text>
<text x="140.9" y="177.7">3</text>
<text x="144.5" y="176.2">Pin_2</text>
<text x="144.5" y="178.8">Pin_3</text>
<text x="180.2" y="177.9" transform="rotate(-90 180.2 177.9)">1</text>
<text x="10.2" y="186">D</text>
<text x="140.9" y="180.2">4</text>
<text x="140.9" y="182.7">5</text>
<text x="140.9" y="185.3">6</text>
<text x="144.5" y="181.3">Pin_4</text>
<text x="144.5" y="183.8">Pin_5</text>
<text x="180.2" y="184.2" transform="rotate(-90 180.2 184.2)">2</text>
<text x="192.3" y="180.2">1</text>
<text x="193.7" y="183.8">MX205R PUSH-IN / 3V3 / 1-WIRE / GND</text>
<text x="194.5" y="181.3">AK</text>
<text x="197.4" y="180.2">2</text>
<text x="213.4" y="181.3">J5</text>
<text x="229.3" y="183.8">MX205R PUSH-IN / 3V3 / 1-WIRE /</text>
<text x="249" y="181.3">J6</text>
<text x="259.4" y="183.8">MX205RGND</text>
<text x="267.9" y="183.8">PUSH-IN / CONTACT1 / COM /</text>
<text x="283.3" y="181.3">J7</text>
<text x="285.2" y="186">D</text>
<text x="140.9" y="187.8">7</text>
<text x="140.9" y="190.4">8</text>
<text x="144.5" y="186.4">Pin_6</text>
<text x="144.5" y="188.9">Pin_7</text>
<text x="144.5" y="191.5">Pin_8</text>
<text x="210.7" y="187.8">1</text>
<text x="210.7" y="190.4">2</text>
<text x="214.3" y="188.9">Pin_1</text>
<text x="214.3" y="191.5">Pin_2</text>
<text x="246.3" y="187.8">1</text>
<text x="246.3" y="190.4">2</text>
<text x="249.9" y="188.9">Pin_1</text>
<text x="249.9" y="191.5">Pin_2</text>
<text x="280.6" y="187.8">1</text>
<text x="280.6" y="190.4">2</text>
<text x="284.2" y="188.9">Pin_1</text>
<text x="284.2" y="191.5">Pin_2</text>
<text x="37.6" y="197.8">24V_RAW</text>
<text x="40.1" y="195.3">TP1</text>
<text x="58.7" y="197.8">24V_PROT</text>
<text x="61.6" y="195.3">TP2</text>
<text x="82.8" y="197.8">SYS_5V</text>
<text x="84.5" y="195.3">TP3</text>
<text x="105.3" y="197.8">+3V3</text>
<text x="106.1" y="195.3">TP4</text>
<text x="125.6" y="197.8">I2C_SDA</text>
<text x="127.7" y="195.3">TP5</text>
<text x="148.5" y="197.8">I2C_SCL</text>
<text x="150.5" y="195.3">TP6</text>
<text x="170.3" y="197.8">RH_OUT</text>
<text x="172.1" y="195.3">TP7</text>
<text x="190.9" y="197.8">TEMP_KTY</text>
<text x="193.7" y="195.3">TP8</text>
<text x="210.7" y="192.9">3</text>
<text x="214.2" y="197.8">RS485_A</text>
<text x="214.3" y="194">Pin_3</text>
<text x="216.6" y="195.3">TP9</text>
<text x="235.7" y="197.8">RS485_B</text>
<text x="237.6" y="195.3">TP10</text>
<text x="246.3" y="192.9">3</text>
<text x="249.9" y="194">Pin_3</text>
<text x="255.9" y="197.8">RS485_COM</text>
<text x="259.2" y="195.3">TP11</text>
<text x="280.6" y="192.9">3</text>
<text x="282" y="195.3">TP12</text>
<text x="282.4" y="197.8">GND</text>
<text x="284.2" y="194">Pin_3</text>
<text x="35" y="200">1</text>
<text x="85" y="200">2</text>
<text x="135" y="200">3</text>
<text x="185" y="200">4</text>
<text x="201.9" y="202.9">100R</text>
<text x="202.5" y="200.4">R14</text>
<text x="222.6" y="202.9">4.7k</text>
<text x="222.8" y="200.4">R15</text>
<text x="235" y="200">5</text>
<text x="238.9" y="202.9">PCESD3V3D3</text>
<text x="242.7" y="200.4">TVS2</text>
<text x="268.5" y="200.4">R16</text>
<text x="269.3" y="202.9">1k</text>
<text x="285" y="200">6</text>
<text x="287.6" y="200.4">R17</text>
<text x="288.3" y="202.9">1k</text>
<text x="38" y="204.3">1</text>
<text x="41.6" y="205.4">Pin_1</text>
<text x="59.6" y="204.3">1</text>
<text x="63.2" y="205.4">Pin_1</text>
<text x="82.5" y="204.3">1</text>
<text x="86.1" y="205.4">Pin_1</text>
<text x="104" y="204.3">1</text>
<text x="107.7" y="205.4">Pin_1</text>
<text x="125.6" y="204.3">1</text>
<text x="129.3" y="205.4">Pin_1</text>
<text x="148.5" y="204.3">1</text>
<text x="152.1" y="205.4">Pin_1</text>
<text x="170.1" y="204.3">1</text>
<text x="173.7" y="205.4">Pin_1</text>
<text x="191.7" y="204.3">1</text>
<text x="195.3" y="205.4">Pin_1</text>
<text x="204.3" y="207.1" transform="rotate(-90 204.3 207.1)">1</text>
<text x="214.5" y="204.3">1</text>
<text x="218.2" y="205.4">Pin_1</text>
<text x="224.7" y="207.1" transform="rotate(-90 224.7 207.1)">1</text>
<text x="236.1" y="204.3">1</text>
<text x="239.7" y="205.4">Pin_1</text>
<text x="241.8" y="209.4">1</text>
<text x="246.9" y="209.4">2</text>
<text x="257.7" y="204.3">1</text>
<text x="261.3" y="205.4">Pin_1</text>
<text x="270.4" y="207.1" transform="rotate(-90 270.4 207.1)">1</text>
<text x="280.6" y="204.3">1</text>
<text x="284.2" y="205.4">Pin_1</text>
<text x="289.4" y="207.1" transform="rotate(-90 289.4 207.1)">1</text>
<text x="54.8" y="210.5">#FLG01</text>
<text x="72.5" y="210.5">#FLG02</text>
<text x="90.3" y="210.5">#FLG03</text>
<text x="108.1" y="210.5">#FLG04</text>
<text x="242.8" y="210.5">A2A1</text>
</g>
<g font-size="1">
<text x="86.4" y="53.8">24V_PROT</text>
<text x="108.5" y="53.8">BOOT</text>
<text x="220.2" y="52.9" transform="rotate(-90 220.2 52.9)">+3V3</text>
<text x="16.6" y="56.4">TEMP_KTY</text>
<text x="17" y="58.9">24V_RAW</text>
<text x="62.3" y="58.9">24V_PROT24V_FUSED</text>
<text x="86.4" y="58.9">24V_PROT</text>
<text x="109.3" y="56.4">SW</text>
<text x="124.9" y="55.8" transform="rotate(-90 124.9 55.8)">SW</text>
<text x="148.4" y="58.9">SYS_5V</text>
<text x="155.3" y="58.9">5V_BUCK</text>
<text x="170" y="56.4">SYS_5V</text>
<text x="170" y="58.9">SYS_5V</text>
<text x="185.9" y="56.4">+3V3</text>
<text x="206.4" y="58.9">I2C_SDA</text>
<text x="206.5" y="56.4">I2C_SCL</text>
<text x="226.5" y="58.9">DAC_RAW</text>
<text x="244.2" y="56.4">DAC_RAW</text>
<text x="253.2" y="54.6" transform="rotate(-90 253.2 54.6)">24V_PROT</text>
<text x="258.5" y="58.9">OPAMP_OUT</text>
<text x="17.4" y="64">RH_OUT</text>
<text x="18.7" y="61.4">GND</text>
<text x="86.8" y="64">VCC_BYP</text>
<text x="106.4" y="64">PWR_GOOD</text>
<text x="107.1" y="61.4">BUCK_FB</text>
<text x="124.9" y="65.6" transform="rotate(-90 124.9 65.6)">5V_BUCK</text>
<text x="207.9" y="61.4">GND</text>
<text x="243.7" y="61.4">OPAMP_FB</text>
<text x="285" y="65.2" transform="rotate(-90 285 65.2)">RH_OUT OPAMP_OUT</text>
<text x="50" y="66.5" transform="rotate(-90 50 66.5)">24V_FUSED24V_RAW</text>
<text x="100.8" y="70.2" transform="rotate(-90 100.8 70.2)">GND</text>
<text x="103.4" y="70.2" transform="rotate(-90 103.4 70.2)">GND</text>
<text x="180.8" y="67.7" transform="rotate(-90 180.8 67.7)">GND</text>
<text x="220.2" y="67.7" transform="rotate(-90 220.2 67.7)">GND</text>
<text x="253.2" y="67.7" transform="rotate(-90 253.2 67.7)">GND</text>
<text x="148.4" y="72.9">SYS_5V</text>
<text x="155.9" y="72.9">USB_5V</text>
<text x="25.9" y="82.4" transform="rotate(-90 25.9 82.4)">TEMP_KTY</text>
<text x="64.4" y="83">GND</text>
<text x="69.9" y="83">24V_PROT</text>
<text x="83" y="82.5" transform="rotate(-90 83 82.5)">24V_PROT</text>
<text x="91.9" y="82.5" transform="rotate(-90 91.9 82.5)">24V_PROT</text>
<text x="100.8" y="82.1" transform="rotate(-90 100.8 82.1)">VCC_BYP</text>
<text x="111" y="82.1" transform="rotate(-90 111 82.1)">5V_BUCK</text>
<text x="124.9" y="82.2" transform="rotate(-90 124.9 82.2)">BUCK_FB</text>
<text x="175.7" y="81.5" transform="rotate(-90 175.7 81.5)">SYS_5V</text>
<text x="191" y="80.8" transform="rotate(-90 191 80.8)">+3V3</text>
<text x="230.4" y="80.8" transform="rotate(-90 230.4 80.8)">+3V3</text>
<text x="271" y="78.1" transform="rotate(-90 271 78.1)">OPAMP_OUT</text>
<text x="290" y="81.7" transform="rotate(-90 290 81.7)">RH_OUT</text>
<text x="25.9" y="88" transform="rotate(-90 25.9 88)">GND</text>
<text x="83" y="88" transform="rotate(-90 83 88)">GND</text>
<text x="91.9" y="88" transform="rotate(-90 91.9 88)">GND</text>
<text x="100.8" y="88" transform="rotate(-90 100.8 88)">GND</text>
<text x="111" y="89.8" transform="rotate(-90 111 89.8)">BUCK_FB</text>
<text x="124.9" y="88" transform="rotate(-90 124.9 88)">GND</text>
<text x="140.2" y="89.8" transform="rotate(-90 140.2 89.8)">5V_BUCKPWR_GOOD</text>
<text x="175.7" y="88" transform="rotate(-90 175.7 88)">GND</text>
<text x="191" y="88" transform="rotate(-90 191 88)">GND</text>
<text x="230.4" y="88" transform="rotate(-90 230.4 88)">GND</text>
<text x="271" y="85.2" transform="rotate(-90 271 85.2)">OPAMP_FB</text>
<text x="290" y="88" transform="rotate(-90 290 88)">GND</text>
<text x="116.1" y="93.5" transform="rotate(-90 116.1 93.5)">BOOT</text>
<text x="130" y="94.8" transform="rotate(-90 130 94.8)">5V_BUCK</text>
<text x="145.3" y="94.8" transform="rotate(-90 145.3 94.8)">5V_BUCK</text>
<text x="250.7" y="95.6" transform="rotate(-90 250.7 95.6)">GND</text>
<text x="250.7" y="90.3" transform="rotate(-90 250.7 90.3)">OPAMP_FB</text>
<text x="271" y="95.2" transform="rotate(-90 271 95.2)">24V_PROT</text>
<text x="116.1" y="100.2" transform="rotate(-90 116.1 100.2)">SW</text>
<text x="130" y="100.7" transform="rotate(-90 130 100.7)">GND</text>
<text x="145.3" y="100.7" transform="rotate(-90 145.3 100.7)">GND</text>
<text x="271" y="100.7" transform="rotate(-90 271 100.7)">GND</text>
<text x="143.2" y="107.2">GND</text>
<text x="155.4" y="107.2">+3V3</text>
<text x="107.6" y="109.7">USB_5V</text>
<text x="140.6" y="112.2">EXP_GPIO5</text>
<text x="142.3" y="109.7">C6_EN</text>
<text x="153.3" y="109.7">EXP_GPIO4</text>
<text x="154.4" y="112.2">I2C_SDA</text>
<text x="175.7" y="113.9" transform="rotate(-90 175.7 113.9)">+3V3</text>
<text x="107" y="114.8">USB_CC1</text>
<text x="107" y="117.3">USB_CC2</text>
<text x="141.7" y="114.8">I2C_SCL</text>
<text x="153" y="117.3">STATUS_LED</text>
<text x="153.8" y="114.8">ADC_0_10</text>
<text x="185.9" y="114.2" transform="rotate(-90 185.9 114.2)">C6_EN</text>
<text x="222.7" y="118.9" transform="rotate(-90 222.7 118.9)">+3V3</text>
<text x="245.6" y="117.7" transform="rotate(-90 245.6 117.7)">+3V3</text>
<text x="70.3" y="124.1" transform="rotate(-90 70.3 124.1)">USB_CC1</text>
<text x="107.4" y="122.4">USB_D-</text>
<text x="107.4" y="124.9">USB_D-</text>
<text x="141.4" y="124.9">C6_BOOT</text>
<text x="141.7" y="122.4">USB_D-</text>
<text x="153.7" y="124.9">CONTACT1</text>
<text x="154.4" y="122.4">USB_D+</text>
<text x="175.7" y="121.8" transform="rotate(-90 175.7 121.8)">C6_EN</text>
<text x="185.9" y="121" transform="rotate(-90 185.9 121)">GND</text>
<text x="209" y="122.4">I2C_SCL</text>
<text x="236.2" y="124.9">RS485_RX</text>
<text x="237.9" y="122.4">+3V3</text>
<text x="248.9" y="124.9">RS485_DE</text>
<text x="251.1" y="122.4">GND</text>
<text x="107.4" y="127.5">USB_D+</text>
<text x="107.4" y="130">USB_D+</text>
<text x="141" y="127.5">CONTACT2</text>
<text x="151.1" y="127.5">SERVICE_BUTTON</text>
<text x="154.1" y="130">BUS_LED</text>
<text x="209" y="127.5">I2C_SDA</text>
<text x="236.2" y="127.5">RS485_DE</text>
<text x="245.6" y="130.4" transform="rotate(-90 245.6 130.4)">+3V3I2C_SDA</text>
<text x="249" y="127.5">RS485_TX</text>
<text x="251.1" y="130">GND</text>
<text x="296.3" y="130">RS</text>
<text x="296.4" y="127.5">RS</text>
<text x="70.3" y="136.8" transform="rotate(-90 70.3 136.8)">USB_CC2GND</text>
<text x="141" y="137.6">RS485_TX</text>
<text x="141.4" y="132.6">ONEWIRE</text>
<text x="153.6" y="135.1">RS485_RX</text>
<text x="172.8" y="135.1">C6_EN</text>
<text x="183.8" y="135.1">GND</text>
<text x="222.7" y="133.7" transform="rotate(-90 222.7 133.7)">GND</text>
<text x="235.5" y="132.6">RS485_COM</text>
<text x="236.6" y="137.6">RS485_B</text>
<text x="248.2" y="132.6">RS485_COM</text>
<text x="249.4" y="135.1">RS485_A</text>
<text x="294.2" y="135.1">RS48</text>
<text x="295.2" y="132.6">RS4</text>
<text x="70.3" y="142.6" transform="rotate(-90 70.3 142.6)">GND</text>
<text x="140.9" y="140.2">RS485_DE</text>
<text x="143.2" y="142.7">GND</text>
<text x="155.9" y="140.2">GND</text>
<text x="235.5" y="140.2">RS485_COM</text>
<text x="245.6" y="139" transform="rotate(-90 245.6 139)">I2C_SCL</text>
<text x="251" y="140.2">VISO</text>
<text x="271" y="142.7" transform="rotate(-90 271 142.7)">VISO</text>
<text x="285" y="142.7" transform="rotate(-90 285 142.7)">VISO</text>
<text x="88.1" y="148.9" transform="rotate(-90 88.1 148.9)">GND</text>
<text x="95.7" y="148.9" transform="rotate(-90 95.7 148.9)">GND</text>
<text x="220.2" y="148.2" transform="rotate(-90 220.2 148.2)">+3V3</text>
<text x="87.1" y="155.4">USB_D-</text>
<text x="95.7" y="152.7" transform="rotate(-90 95.7 152.7)">USB_5V</text>
<text x="97.2" y="155.4">USB_D-</text>
<text x="171.9" y="150.3">C6_BOOT</text>
<text x="183.8" y="150.3">GND</text>
<text x="220.2" y="155.3" transform="rotate(-90 220.2 155.3)">GND</text>
<text x="271" y="153.1" transform="rotate(-90 271 153.1)">RS485_COM</text>
<text x="285" y="153.1" transform="rotate(-90 285 153.1)">RS485_COM</text>
<text x="87.1" y="158">USB_D+</text>
<text x="97.2" y="158">USB_D+</text>
<text x="235.4" y="158.3" transform="rotate(-90 235.4 158.3)">+3V3</text>
<text x="255.8" y="158.3" transform="rotate(-90 255.8 158.3)">+3V3</text>
<text x="95.7" y="164.2" transform="rotate(-90 95.7 164.2)">GND</text>
<text x="235.4" y="165.5" transform="rotate(-90 235.4 165.5)">GND</text>
<text x="255.8" y="165.5" transform="rotate(-90 255.8 165.5)">GND</text>
<text x="137.6" y="173.2">+3V3</text>
<text x="136.6" y="178.3">I2C_SDA</text>
<text x="138.1" y="175.7">GND</text>
<text x="135.6" y="185.9">EXP_GPIO4</text>
<text x="136.3" y="183.4">ONEWIRE</text>
<text x="136.6" y="180.8">I2C_SCL</text>
<text x="180.8" y="181" transform="rotate(-90 180.8 181)">STATUS_LED</text>
<text x="186.4" y="180.8">STATUS_LED_R</text>
<text x="197.8" y="180.8">GND</text>
<text x="135.6" y="188.4">EXP_GPIO5</text>
<text x="136.9" y="191">SYS_5V</text>
<text x="180.8" y="189.5" transform="rotate(-90 180.8 189.5)">STATUS_LED_R</text>
<text x="204.5" y="191">ONEWIRE_EXT</text>
<text x="207.4" y="188.4">+3V3</text>
<text x="240.1" y="191">ONEWIRE_EXT</text>
<text x="243" y="188.4">+3V3</text>
<text x="273.9" y="188.4">CONTACT1_EXT</text>
<text x="277.8" y="191">GND</text>
<text x="207.9" y="193.5">GND</text>
<text x="243.5" y="193.5">GND</text>
<text x="273.9" y="193.5">CONTACT2_EXT</text>
<text x="33.5" y="205">24V_RAW</text>
<text x="54.7" y="205">24V_PROT</text>
<text x="78.5" y="205">SYS_5V</text>
<text x="100.8" y="205">+3V3</text>
<text x="121.4" y="205">I2C_SDA</text>
<text x="144.2" y="205">I2C_SCL</text>
<text x="166" y="205">RH_OUT</text>
<text x="186.8" y="205">TEMP_KTY</text>
<text x="205" y="209.1" transform="rotate(-90 205 209.1)">ONEWIRE</text>
<text x="210" y="205">RS485_A</text>
<text x="231.6" y="205">RS485_B</text>
<text x="252.1" y="205">RS485_COM</text>
<text x="277.8" y="205">GND</text>
<text x="205" y="210.2" transform="rotate(-90 205 210.2)">XT</text>
<text x="225.3" y="210.2" transform="rotate(-90 225.3 210.2)">XT +3V3</text>
<text x="239.7" y="210">GND</text>
<text x="243.9" y="210">ONEWIRE_EXT</text>
<text x="271" y="210.7" transform="rotate(-90 271 210.7)">1</text>
<text x="271" y="210.2" transform="rotate(-90 271 210.2)">ONTACT1_EXT</text>
<text x="290" y="210.7" transform="rotate(-90 290 210.7)">2</text>
<text x="290" y="210.2" transform="rotate(-90 290 210.2)">ONTACT2_EXT</text>
</g>
</svg>
